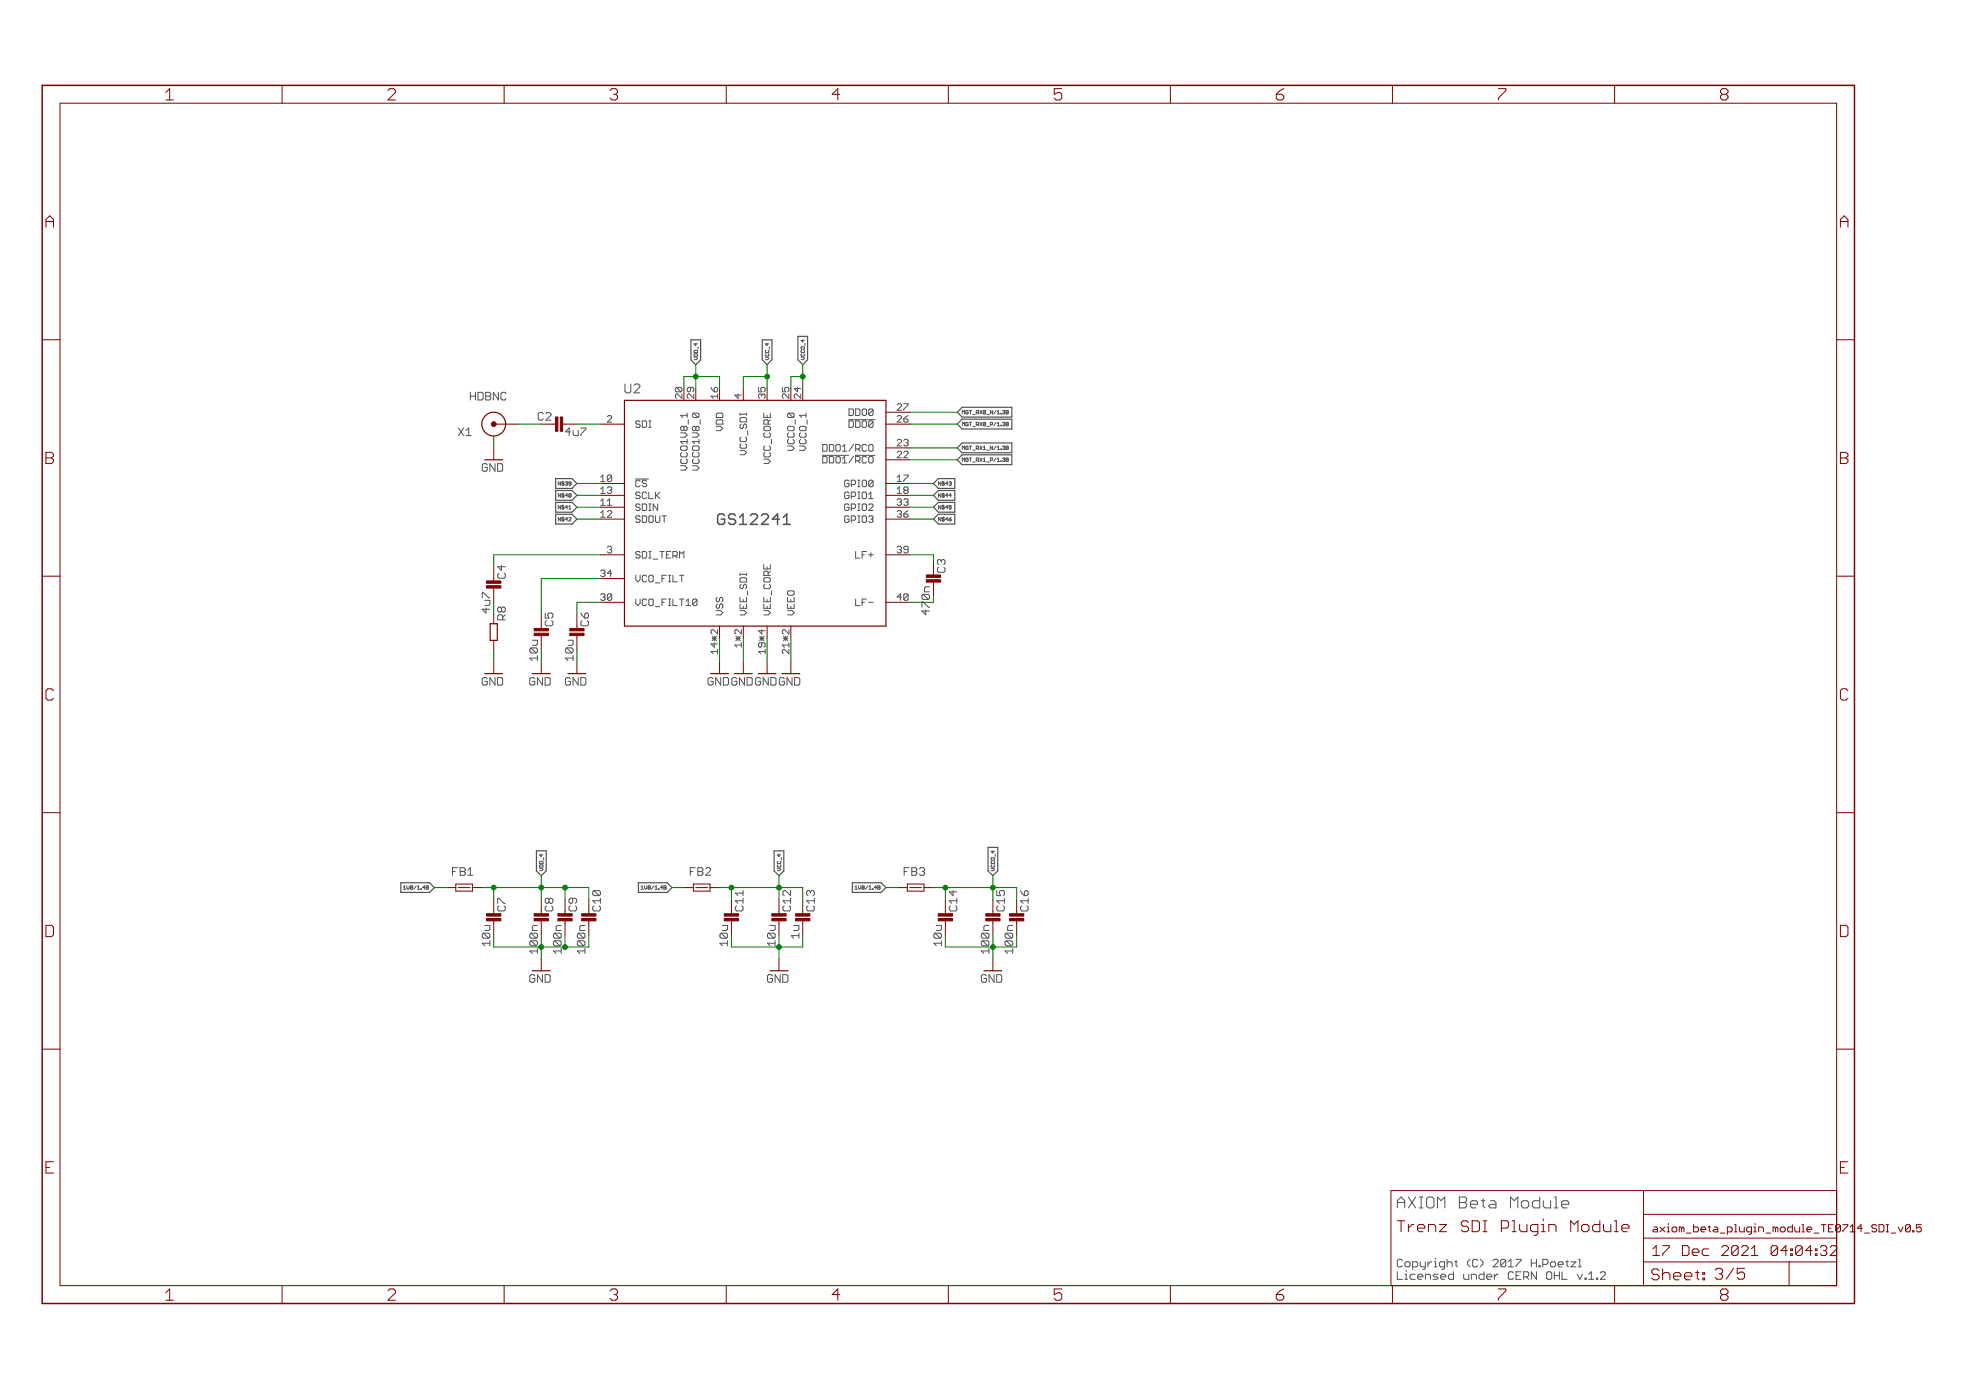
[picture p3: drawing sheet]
<svg xmlns="http://www.w3.org/2000/svg" width="420mm" height="297mm" viewBox="0 0 420 297" stroke-linecap="round" stroke-linejoin="round" font-family="sans-serif">
<g fill="none" stroke="#505050" stroke-width=".21">
<path d="M148.3 75.7l.6-.1 .2 .5h-.8zM148.3 76.3h.5l.3 .3-.3 .3h-.5M148.3 75l.6-.1 .2 .5h-.8zM148.7 73.4v.5l-.4-.4h.8M149.2 74.1v.5M163.6 76.3h.5l.2 .3-.2 .3h-.5M163.7 75.6l-.1 .1 .1 .4 .6-.1-.1-.4M163.7 74.9l-.1 .1 .1 .4 .6-.2-.1-.3M163.9 73.4v.5l-.3-.4h.7M164.4 74.1v.5M171.2 76.3h.5l.2 .3-.2 .3h-.5M171.3 75.6l-.1 .1 .1 .4 .6-.1-.1-.4"/>
<path d="M171.3 74.1h.5l.1 .4-.6 .1-.1-.1zM171.3 74.9l-.1 .1 .1 .4 .6-.2-.1-.3M171.6 72.6v.5l-.4-.4h.7M172 73.4v.5M98 91.5l1.1 1.6M99.1 91.5l-1.1 1.6M100.5 83.8v1.7M100.5 84.7h1.1M103.6 99.9h.5M103.9 99.1h-.6l-.2 .3v1l.2 .3h.6M115.8 88.2h-.5l-.3 .2v1.1l.3 .3h.5M121.6 91.5l-.8 .8h1.1"/>
<path d="M129.8 89l.2-.2h.5l.2 .2M130.7 89.3l-.9 .9h.9M133.6 82.1v1.5l.3 .3h.6M135.9 91.1l.2 .2h.5l.2-.2M136.8 90.2l-.2-.3h-.5l-.2 .3 .2 .4h.5l.2 .3M144.6 85.1l-.3-.2v-.5l.3-.2h.2l.9 .9M144.6 82.8l.9 .9h-.9l-.3-.2v-.5zM144.6 82.8h.9M145.5 99.5h.9M145.5 93.4h.9M145.5 92.5h.9M145.7 98.1l-.2 .2v.5l.2 .2h.9"/>
<path d="M145.7 96.7l-.2 .2v.5l.2 .2h.9M146.2 91.3l-.3-.2-.4 .2v.5l.2 .2 .5-.2M146.6 95.3h-.9l-.2 .2v.5l.2 .2h.9M146.9 94.4h-1.4l.4 .4M146.9 88.8h-1.4l.4 .4M147.3 84.2l1 .9M152 82.8l.7 .9M153.1 92h.9M153.1 91.1h.9M153.4 84.7h-1.4l.4 .4M154.2 89.7h-.9l-.2 .2v.7h1.4M154.2 88.3h-.9l-.2 .2v.7h1.4"/>
<path d="M158.2 88.3v.5M158.2 97.2h.9M158.2 96.2h.9M158.2 88.5h1.4M158.4 90.6l-.2 .3v.4l.2 .3 .5-.3M158.4 93.4l-.2 .3v.4l.2 .3h.9M158.4 94.8l-.2 .3v.4l.2 .3h.9M158.4 84.4h-1.4l.7 .7M159.3 89.2h-.9l-.2 .3v.6h1.4M162.1 82.8v.9h.7l-.2-.4 .2-.5M162.8 84.4l-.2-.2-.5 .2v.5l.2 .2M163.2 99h1"/>
<path d="M163.2 88.3v.9h1.4M163.2 98.1h1M163.5 95.3l-.3 .2v.5l.3 .2h.9M163.5 92.5l-.3 .2v.5l.3 .2h.9M163.5 96.7l-.3 .2v.5l.3 .2h.9M163.9 89.7h-.4l-.3 .2v.7h1.4M164.4 91.1h-.9l-.3 .2v.5l.3 .2h.9M167.2 82.8v.9h.7l-.2-.4 .2-.5M167.4 85.1l-.2-.2v-.5l.2-.2h.3l.9 .9M168.3 95.3h.9M168.3 96.2h.9M168.6 88.3l.9 .9h-.9l-.3-.2v-.5z"/>
<path d="M168.6 88.3h.9M168.6 92.5l-.3 .2v.5l.3 .2h.9M168.6 93.9l-.3 .2v.5l.3 .2h.9M169.5 91.1h-.9l-.3 .2v.5l.3 .2h.9M169.7 83h1.4M170.2 84.2l.9 .9M175.8 97.3h5.6M176.5 95h-.7v1.4h.7M176.5 97.5h-.7v1.4h.7M181.4 89.7h5.6M182.2 89.9h-.8v1.4h.8M182.2 87.4h-.8v1.4h.8"/>
<path d="M182.8 97.3h4.2M191.7 89l.3-.2h.4l.3 .2M191.7 86.5l.3-.2h.4l.3 .2M191.7 96.7l.3-.3h.4l.3 .3M191.7 94.1l.3-.2h.4l.3 .2M192.7 89.3l-1 .9h1M192.7 86.7l-1 1h1M192.7 94.4l-1 .9h1M192.7 96.9l-1 .9h1M205.7 88.5v-.8l.2 .3 .2-.3v.8M205.7 91v-.7l.2 .2 .2-.2v.7M205.7 96.1v-.8l.2 .3 .2-.3v.8"/>
<path d="M205.7 98.6v-.7l.2 .2 .2-.2v.7M206.7 90.6h.2M206.7 88.1h.2M206.7 95.7h.2M206.7 98.2h.2M206.9 95.5l-.1-.2-.4 .2 .1 .6 .4-.2M206.9 98l-.1-.1-.4 .1 .1 .6 .4-.1M206.9 87.8l-.1-.1-.4 .1 .1 .7 .4-.2M206.9 90.4l-.1-.1-.4 .1 .1 .6 .4-.1M119.8 103v.7l-.5-.7v.7M119.8 105.5v.7l-.5-.7v.7M119.8 108v.8l-.5-.8v.8"/>
<path d="M119.8 110.6v.7l-.5-.7v.7M120.1 103.6l.1 .1 .3-.1M120.1 106.1l.1 .1 .3-.1M120.1 108.6l.1 .2 .3-.2M120.1 111.2l.1 .1 .3-.1M120.3 102.8v1M120.3 105.4v1M120.3 107.9v1M120.3 110.4v1M120.5 110.7l-.1-.1-.3 .1 .1 .2 .3 .2M120.5 103.1l-.1-.1-.3 .1 .1 .2 .3 .1M120.5 105.6l-.1-.1-.3 .1 .1 .3 .3 .1"/>
<path d="M120.5 108.2l-.1-.2-.3 .2 .1 .2 .3 .1M128.4 102l.4-.5v1.4M128.4 104.5l.4-.4v1.4M128.4 107.1l.4-.5v1.4M128.4 109.6l.4-.5v1.4M128.4 102.9h.9M128.4 110.5h.9M128.4 105.5h.9M128.4 108h.9M129.8 117l.2-.3h.5l.2 .3M129.8 117.9l.2 .3h.5l.2-.3M130.3 117.5h.2"/>
<path d="M130.5 117.5l.2 .2M130.7 117.2l-.2 .3M135.8 102.4h2.8M135.9 111.4l.2 .2h.5l.2-.2M135.9 106.3l.2 .3h.5l.2-.3M135.9 108.9l.2 .2h.5l.2-.2M135.9 119l.2 .3h.5l.2-.3M136.8 102.8l-.2-.2h-.5l-.2 .2v1l.2 .2h.5l.2-.2M136.8 105.4l-.2-.2h-.5l-.2 .2 .2 .5h.5l.2 .2M136.8 107.9l-.2-.2h-.5l-.2 .2 .2 .5h.5l.2 .2M136.8 110.5l-.2-.3h-.5l-.2 .3 .2 .4h.5l.2 .3M136.8 118.1l-.2-.2h-.5l-.2 .2 .2 .5h.5l.2 .2"/>
<path d="M145.5 100.5h.9M181 110.9h.4M181 103.3h.4M181 105.9h.4M181 108.4h.4M181.4 102.8l-.2-.2h-.5l-.2 .2v1l.2 .2h.5l.2-.2M181.4 110.5l-.2-.3h-.5l-.2 .3v.9l.2 .2h.5l.2-.2M181.4 105.4l-.2-.2h-.5l-.2 .2v.9l.2 .3h.5l.2-.3M181.4 107.9l-.2-.2h-.5l-.2 .2v1l.2 .2h.5l.2-.2M182.9 117.9v1.4h.9M191.7 102.9h1M191.7 109.4l.3-.3h.4l.3 .3"/>
<path d="M191.7 110.3l.3 .2h.4l.3-.2M191.7 102l.5-.5v1.4M191.7 104.5l.5-.4v1.4M191.7 105.5h1M191.7 106.8l.3-.2h.4l.3 .2M191.7 107.8l.3 .2h.4l.3-.2M191.7 117l.3-.3h.4l.3 .3M191.7 117.9l.3 .3h.4l.3-.3M192.2 109.8h.2M192.2 107.3h.2M192.2 117.5h.2M192.4 109.8l.3 .3"/>
<path d="M192.4 107.3l.3 .2M192.4 117.5l.3 .2M192.7 109.6l-.3 .2M192.7 107.1l-.3 .2M192.7 117.2l-.3 .3M200.9 119.6h-.3l-.3 .2v.6l.3 .2M201.1 103v.7l-.5-.7v.7M201.1 105.5v.7l-.5-.7v.7M201.1 108v.8l-.5-.8v.8M201.1 110.6v.7l-.5-.7v.7M201.3 103.6l.1 .1 .4-.1M201.3 106.1l.1 .1 .4-.1"/>
<path d="M201.3 108.6l.1 .2 .4-.2M201.3 111.2l.1 .1 .4-.1M201.6 102.8v1M201.6 105.4v1M201.6 107.9v1M201.6 110.4v1M201.8 110.7l-.1-.1-.4 .1 .1 .2 .4 .2M201.8 103.1l-.1-.1-.4 .1 .1 .2 .4 .1M201.8 105.6l-.1-.1-.4 .1 .1 .3 .4 .1M201.8 108.2l-.1-.2-.4 .2 .1 .2 .4 .1M103.1 127.7v-1h.2l1.1 1M104.7 130.2h-1.6l.8 .8"/>
<path d="M106.4 131.6v.9h1.6M106.6 122.5l-.2 .2v.6l.2 .3h1.1M108 121.1h-1.6l.8 .8M113.2 138.7l.3-.2 1.1 1h-1.1l-.3-.2zM113.5 138.5h1.1M116.5 131v1.1h.8M116.8 132.6l-.3 .3v.6l.3 .2h1.1M120.8 138.7l.3-.2 1.1 1h-1.1l-.3-.2zM121.1 138.5h1.1M124.1 131l.3 .6 .5 .5M124.4 132.6l-.3 .3v.6l.3 .2h1.1M128.4 122l.2-.2h.5l.2 .2-.2 .5"/>
<path d="M128.4 127.1l.2-.2h.5l.2 .2-.2 .5M128.8 127.6h.3M128.8 122.5h.3M129.1 122.5l.2 .2-.2 .5h-.5l-.2-.2M129.1 127.6l.2 .2-.2 .5h-.5l-.2-.2M135.9 122.9v1l.4 .4 .5-.4M135.9 128v.9l.4 .5 .5-.5M152.2 136l.9 .9M152.2 136.4h.9M152.2 135.5l-.2-.2v-.5l.2-.2h.2l1 .9M153.1 131.4h.9M153.1 130.5h.9"/>
<path d="M153.1 136l-.9 .9M153.3 127.7l-.2 .2v.5l.2 .2 .5-.2M153.3 129.1l-.2 .2v.5l.2 .2 .5-.2M153.4 137.6h-1.4l.7 .7M153.4 139.2h-1.4l.4 .5M157.3 136.4h.9M157.3 135.5l-.3-.2v-.5l.3-.2h.2l.9 .9M157.3 136l.9 .9M158.2 131.4h.9M158.2 130.5h.9M158.2 129.1v.9h1.4M158.2 127.7v.9h1.4"/>
<path d="M158.2 122.5v.5M158.2 122.7h1.4M158.2 136l-.9 .9M158.4 124.9l-.2 .2v.5l.2 .2 .5-.2M158.4 137.8h-1.4l.5 .5M159.3 123.4h-.9l-.2 .3v.7h1.4M162.3 136.4h1M162.3 136l1 .9M163.2 131.4h1M163.2 130.5h1M163.2 129.1v.9h1.4M163.2 127.7v.9h1.4"/>
<path d="M163.2 120.6v1h1.4M163.3 137.4h-1l-.2 .2v.5l.2 .2 .5-.2M163.3 136l-1 .9M163.5 124.9l-.3 .2v.5l.3 .2h.9M163.5 139.2h-1.4l.5 .5M163.5 134.8h-1.4l.7 .7M163.9 122h-.4l-.3 .3v.7h1.4M164.4 123.4h-.9l-.3 .3v.4l.3 .3h.9M167.4 136.4h1M167.4 135.5l-.2-.2v-.5l.2-.2h.3l.9 .9M167.4 136l1 .9M167.4 139.7l-.2-.2v-.5l.2-.2h.3l.9 .9"/>
<path d="M168.3 131.4h.9M168.3 130.5h.9M168.3 129.1v.9h1.4M168.3 127.7v.9h1.4M168.4 136l-1 .9M168.6 137.8h-1.4l.5 .5M169.5 126.3h-.9l-.3 .2v.5l.3 .2h.9M182.9 128v1.4h.9M184.3 128.7h.4M185.2 128h-.9v1.4M185.7 128.7h.9M192.7 127.6h-1l.7-.7v1.4"/>
<path d="M197 129.8v-1.1h.3l1.1 1.1M197.3 127l1.1 1.1h-1.1l-.3-.3v-.5zM197.3 127h1.1M198.6 130.6h-1.6l.8 .8M200.6 121.2l-.3 .3v.5l.3 .3h1.1M103.6 145.6h.5M103.9 144.8h-.6l-.2 .3v1.1l.2 .2h.6M113.8 145.6h.5M114 144.8h-.5l-.3 .3v1.1l.3 .2h.5M114.9 140.6h-1.7l.6 .6M120.8 146.2l.3 .2h.5M121.4 145.6h.5"/>
<path d="M121.6 144.8h-.5l-.3 .3M122.5 140.6h-1.7l.6 .6M151.8 145.6h.6M152.1 144.8h-.5l-.3 .3v1.1l.3 .2h.5M86.2 189.5l.3-.2v.7M86.2 190h.5M87 189.3v.5l.2 .2 .3-.2v-.5M87.8 189.7l-.1 .2 .4 .1M87.8 189.7h.3M88.1 189.3l-.4 .1 .1 .3M96.7 186.2h.6M97.8 185.4h-1.1v1.6"/>
<path d="M103.1 199.7l.2-.3 1.1 1.1h-1.1l-.2-.3zM103.3 199.4h1.1M106.4 193v-1h.2l1.1 1M106.6 193.6l-.2 .3v.5l.2 .3h1.1M113.2 199.7l.3-.3 1.1 1.1h-1.1l-.3-.3zM113.5 199.4h1.1M115.3 185.6h.5l.3 .2-.3 .3h-.5M115.3 184.9l.6-.1 .2 .5h-.8zM115.3 184.2l.6-.1 .2 .5h-.8zM115.7 182.6v.4l-.4-.3h.8M116.2 183.3v.5M116.8 193.6l-.3 .3v.5l.3 .3h1.1"/>
<path d="M117.1 192h-.3l-.3 .2v.6l.3 .2h.3M118.3 199.7l.3-.3 1.1 1.1h-1.1l-.3-.3zM118.6 199.4h1.1M121.9 193.6l-.3 .3v.5l.3 .3h1.1M123 192h-1.1l-.3 .2v.6l.3 .2h.3M123.4 199.7l.3-.3 1 1.1h-1l-.3-.3zM123.7 199.4h1M126.7 190.6l.3-.3 1 1.1h-1l-.3-.3zM127 193.6l-.3 .3v.5l.3 .3h1M127 190.3h1M128.3 192.5h-1.6l.5 .5M137 190h.5"/>
<path d="M137 189.5l.2-.2v.7M137.8 189.3v.5l.2 .2 .2-.2v-.5M138.6 189.7l-.1 .2 .4 .1M138.6 189.7h.3M138.9 189.3l-.4 .1 .1 .3M147.5 186.2h.5M148.6 185.4h-1.1v1.6M153.9 199.7l.2-.3 1.1 1.1h-1.1l-.2-.3zM154.1 199.4h1.1M157.4 193.6l-.2 .3v.5l.2 .3h1.1M158.8 192.5h-1.6l.5 .5M158.8 190.9h-1.6l.5 .5"/>
<path d="M164 199.7l.3-.3 1.1 1.1h-1.1l-.3-.3zM164.3 199.4h1.1M166.1 185.6h.5l.3 .2-.3 .3h-.5M166.2 184.1l-.1 .1 .1 .4h.5l.2-.2-.2-.3M166.2 184.8l-.1 .1 .1 .4 .7-.1-.2-.4M166.5 182.6v.4l-.4-.3h.8M167 183.3v.5M167.6 193.6l-.3 .3v.5l.3 .3h1.1M167.9 190.3h-.3l-.3 .3v.5l.3 .3M169 192.5h-1.7l.6 .5M170.7 199.9h-1.6l.5 .6M172.7 193.6l-.3 .3v.5l.3 .3h1.1"/>
<path d="M172.9 190.3h-.2l-.3 .3v.5l.3 .3M174 192.5h-1.6l.5 .5M182.7 190h.5M182.7 189.5l.3-.2v.7M183.5 189.3v.5l.2 .2 .3-.2v-.5M184.3 189.7l-.1 .2 .4 .1M184.3 189.7h.3M184.6 189.3l-.4 .1 .1 .3M193.2 186.2h.6M194.3 185.4h-1.1v1.6M199.6 199.7l.2-.3 1.1 1.1h-1.1l-.2-.3zM199.8 199.4h1.1"/>
<path d="M203.1 193.6l-.2 .3v.5l.2 .3h1.1M204.5 192.5h-1.6l.5 .5M204.5 190.6h-1.6l.8 .8M209.7 199.7l.3-.3 1.1 1.1h-1.1l-.3-.3zM210 199.4h1.1M211.8 185.6h.5l.3 .2-.3 .3h-.5M211.9 184.8l-.1 .1 .1 .4h.5v-.5M211.9 183.3h.5l.2 .4-.7 .1-.1-.1zM211.9 184.1l-.1 .1 .1 .4h.5v-.5M212.2 181.8v.5l-.4-.4h.8M212.7 182.6v.4M213 190.3v1.1h.8"/>
<path d="M213.3 193.6l-.3 .3v.5l.3 .3h1.1M214.7 192.5h-1.7l.6 .5M214.8 199.7l.3-.3 1.1 1.1h-1.1l-.3-.3zM215.1 199.4h1.1M218.1 190.3l.3 .6 .5 .5M218.4 193.6l-.3 .3v.5l.3 .3h1.1M219.7 192.5h-1.6l.6 .5M104.7 201.6h-1.6l.5 .5M113.2 201.3l.3-.3 1.1 1.1h-1.1l-.3-.3zM113.5 201h1.1M113.8 209.1h.5M114 208.3h-.5l-.3 .3v1l.3 .3h.5"/>
<path d="M114.9 203.2h-1.7l.6 .6M118.3 201.3l.3-.3 1.1 1.1h-1.1l-.3-.3zM118.6 201h1.1M119.9 203.2h-1.6l.6 .6M123.4 201.3l.3-.3 1 1.1h-1l-.3-.3zM123.7 201h1M125 203.2h-1.6l.5 .6M155.5 201.6h-1.6l.5 .5M164.5 209.1h.6M164.8 208.3h-.5l-.3 .3v1l.3 .3h.5M165.7 201.6h-1.7l.5 .5M201.2 201.6h-1.6l.5 .5"/>
<path d="M210 201l1.1 1.1h-1.1l-.3-.3v-.5zM210 201h1.1M210.3 209.1h.5M210.5 208.3h-.5l-.3 .3v1l.3 .3h.5M211.3 203.2h-1.6l.6 .6M215.1 201l1.1 1.1h-1.1l-.3-.3v-.5zM215.1 201h1.1M216.4 203.2h-1.6l.5 .6M298.6 257h1.6M299.4 255.8l-.8 .8v1.5M298.6 271.8v1.6h1.1M299.4 269.1h-.5l-.3 .3v1.1l.3 .2h.5"/>
<path d="M335.7 269.6h1.1l-1.1 1.1M337.4 269.1h.2v1.6M341.2 273.1h.3v.3h-.3zM342 272l.3-.2h.5l.3 .2v.3l-1.1 1.1h1.1"/>
</g>
<path d="M153.7 109.8l-.3 .4v1.5l.3 .4" fill="none" stroke="#505050" stroke-width=".32"/>
<g fill="none" stroke="#505050" stroke-width=".25">
<path d="M147.7 72.6h2v4.3l-1 1-1-1zM162.9 72.6h2.1v4.3l-1.1 1-1-1zM170.5 71.9h2.1v5l-1 1-1.1-1zM205.6 87h10.6v2.1h-10.6l-1-1zM205.6 89.6h10.6v2.1h-10.6l-1-1.1zM205.6 94.7h10.6v2.1h-10.6l-1-1.1zM205.6 97.2h10.6v2.1h-10.6l-1-1zM118.7 102.3h3.6l1 1-1 1.1h-3.6zM118.7 104.8h3.6l1 1.1-1 1h-3.6zM118.7 107.4h3.6l1 1-1 1.1h-3.6zM118.7 109.9h3.6l1 1-1 1.1h-3.6zM199.5 103.3l1-1h3.5v2.1h-3.5z"/>
<path d="M199.5 105.9l1-1.1h3.5v2.1h-3.5zM199.5 108.4l1-1h3.5v2.1h-3.5zM199.5 110.9l1-1h3.5v2.1h-3.5zM85.7 188.6h6.1l1 1.1-1 1h-6.1zM114.6 181.8h2.1v4.3l-1 1-1.1-1zM136.4 188.6h6.2l1 1.1-1 1h-6.2zM165.4 181.8h2.1v4.3l-1 1-1.1-1zM182.2 188.6h6.1l1 1.1-1 1h-6.1zM211.2 181.1h2v5l-1 1-1-1z"/>
</g>
<g fill="none" stroke="#800000" stroke-width=".21">
<path d="M36.3 18.9l-.8 .8M60.3 18.2v3.9M84.1 18.9h-.8l-.4 .4M84.5 19.7l-1.6 1.7h1.6M107.7 18.2v3.9M131.6 18.9h-.8l-.4 .4M155.2 18.2v3.9M179 18.9l-1.2 1.3h1.7M202.7 18.2v3.9M226.9 18.9h-1.6v1.3l.8-.5M250.1 18.2v3.9M273.6 19.3l-.8 .9"/>
<path d="M297.6 18.2v3.9M320.2 18.9h1.6M321.8 19.3l-1.6 1.7v.4M345.1 18.2v3.9M368.9 18.9h-.8l-.4 .4v.4l.4 .5M12.8 22.1h379.7v252.6h-379.7zM35.5 21.4h1.6M130.4 21l.4 .4h.8M225.3 21l.4 .4h.8M272.8 20.2v.8l.4 .4h.8M272.8 20.2h1.2M368.1 20.2l-.4 .4v.4l.4 .4h.8"/>
<path d="M368.1 20.2h.8M9.8 47.3h1.6M10.6 46.1l-.8 .8v1.6M393.3 47.3h1.6M394.1 46.1l-.8 .8v1.6M9 72.6h3.8M392.5 72.6h3.8M9.8 97.9h1.2M11 96.7h-1.2v2.4h1.2M105.5 90.6h5.1M105.5 95.7v2.6M115.7 90.6h2.5"/>
<path d="M120.2 90.6h3.1M128.4 90.6h5.1M158.9 83v2.6M189.3 90.6h5.1M189.3 88.1h5.1M189.3 95.7h5.1M189.3 98.3h5.1M393.3 97.9h1.2M394.5 96.7h-1.2v2.4h1.2M128.4 103.3h5.1M128.4 110.9h5.1M128.4 105.9h5.1"/>
<path d="M128.4 108.4h5.1M128.4 118.6h5.1M189.3 103.3h5.1M189.3 110.9h5.1M189.3 105.9h5.1M189.3 108.4h5.1M189.3 118.6h5.1M199.5 119.8v3.1M9 123.1h3.8M105.5 121.1v3M105.5 131.3v2M105.5 136.8v2.1"/>
<path d="M115.7 131.3v3M123.3 131.3v3M128.4 128.7h5.1M128.4 123.6h5.1M189.3 128.7h5.1M392.5 123.1h3.8M10.2 147.2l-.4 .4v1.6l.4 .4M105.5 141.4v2.6M115.7 141.4v2.6M123.3 141.4v2.6M153.8 141.4v2.6M158.9 141.4v2.6"/>
<path d="M163.9 141.4v2.6M169 141.4v2.6M393.7 147.2l-.4 .4v1.6l.4 .4M9 173.7h3.8M392.5 173.7h3.8M11 197.7h-1.2v2.5h1.2M95.4 189.7h2M97.4 188.9h3.6v1.5h-3.6zM97.9 189.7h2.6M101 189.7h2M105.5 192.2v3.1M115.7 192.2v3.1"/>
<path d="M120.8 192.2v3.1M125.8 192.2v3.1M146.2 189.7h2M148.2 188.9h3.5v1.5h-3.5zM148.7 189.7h2.5M151.7 189.7h2.1M156.3 192.2v3.1M166.5 192.2v3.1M171.6 192.2v3.1M191.9 189.7h2M193.9 188.9h3.6v1.5h-3.6zM194.4 189.7h2.6"/>
<path d="M197.5 189.7h2M202 192.2v3.1M212.2 192.2v3.1M217.3 192.2v3.1M394.5 197.7h-1.2v2.5h1.2M115.7 204.9v2.6M166.5 204.9v2.6M212.2 204.9v2.6M9 224.2h3.8M392.5 224.2h3.8M9.8 249.5h.8M11.4 248.3h-1.6v2.4h1.6"/>
<path d="M351.2 254.4v20.3M351.2 259.5h41.3M392.5 254.4h-95.2v20.3M393.3 249.5h.8M394.9 248.3h-1.6v2.4h1.6M35.5 277.9h1.6M36.3 275.4l-.8 .8M60.3 274.7v3.9M84.1 275.4h-.8l-.4 .4M84.5 276.2l-1.6 1.7h1.6M107.7 274.7v3.9M130.4 277.5l.4 .4h.8"/>
<path d="M131.6 275.4h-.8l-.4 .4M155.2 274.7v3.9M179 275.4l-1.2 1.2h1.7M202.7 274.7v3.9M225.3 277.5l.4 .4h.8M226.9 275.4h-1.6v1.2l.8-.4M250.1 274.7v3.9M272.8 276.6v.9l.4 .4h.8M272.8 276.6h1.2M273.6 275.8l-.8 .8M297.6 274.7v3.9M298.6 260.9h1.6"/>
<path d="M320.2 275.4h1.6M321.8 275.8l-1.6 1.7v.4M345 260.9h.4v2.3M345 263.2h.8M345.1 274.7v3.9M346.6 262.4h1.5v-.4l-.4-.3h-.7l-.4 .3v.8l.4 .4h.7M351.2 269.7h41.3M351.2 264.6h41.3M353 273.1l.4 .4h.8M353.2 268.3h1.4M353.5 262.2h.5M353.9 266.2l-.7 .7"/>
<path d="M354.2 271.2h-.8l-.4 .3v.4l.4 .4h.8M354.2 262.7h-.7l-.3 .3 .3 .2h.7M368.1 276.6l-.4 .5v.4l.4 .4h.8M368.1 276.6h.8M368.9 275.4h-.8l-.4 .4v.4l.4 .4M382.4 269.7v5M391.5 266.2h.7l.3 .4M392.5 266.9l-1.4 1.4h1.4M408.8 263h.2v.2h-.2M410.6 261.7h-1v.8l.7-.3 .3 .3v.5l-.3 .2h-.5l-.2-.2"/>
</g>
<path d="M9 18.2h387.3v260.4h-387.3z" fill="none" stroke="#800000" stroke-width=".32"/>
<g fill="none" stroke="#800000" stroke-width=".25">
<path d="M103.6 98.3h3.8M133.5 85.6h55.8v48.2h-55.8zM104.8 133.3h1.5v3.5h-1.5zM103.6 144h3.8M113.8 144h3.8M121.4 144h3.8M151.9 144h3.8M113.8 207.5h3.8M164.6 207.5h3.8M210.3 207.5h3.8"/>
<circle cx="105.5" cy="90.6" r="2.54"/>
</g>
<g fill="#800000" stroke="#800000" stroke-width=".21">
<path d="M198 123.9h3v.5h-3z"/>
<path d="M198 122.9h3v.5h-3z"/>
<path d="M121.8 135.3h3v.5h-3z"/>
<path d="M121.8 134.3h3v.5h-3z"/>
<path d="M114.2 135.3h3v.5h-3z"/>
<path d="M114.2 134.3h3v.5h-3z"/>
<path d="M104 125.2h3v.5h-3z"/>
<path d="M104 124.1h3v.6h-3z"/>
<path d="M119.7 89.1h.5v3.1h-.5z"/>
<path d="M118.7 89.1h.5v3.1h-.5z"/>
<path d="M210.7 196.3h3v.5h-3z"/>
<path d="M210.7 195.3h3v.5h-3z"/>
<path d="M215.8 196.3h3v.5h-3z"/>
<path d="M215.8 195.3h3v.5h-3z"/>
<path d="M200.5 196.3h3.1v.5h-3.1z"/>
<path d="M200.5 195.3h3.1v.5h-3.1z"/>
<path d="M165 196.3h3v.5h-3z"/>
<path d="M165 195.3h3v.5h-3z"/>
<path d="M170 196.3h3.1v.5h-3.1z"/>
<path d="M170 195.3h3.1v.5h-3.1z"/>
<path d="M154.8 196.3h3v.5h-3z"/>
<path d="M154.8 195.3h3v.5h-3z"/>
<path d="M114.2 196.3h3v.5h-3z"/>
<path d="M114.2 195.3h3v.5h-3z"/>
<path d="M119.2 196.3h3.1v.5h-3.1z"/>
<path d="M119.2 195.3h3.1v.5h-3.1z"/>
<path d="M104 196.3h3v.5h-3z"/>
<path d="M104 195.3h3v.5h-3z"/>
<path d="M124.3 196.3h3.1v.5h-3.1z"/>
<path d="M124.3 195.3h3.1v.5h-3.1z"/>
</g>
<circle cx="105.5" cy="90.6" r=".51" fill="#800000" stroke="#800000" stroke-width=".21"/>
<g fill="none" stroke="#008000" stroke-width=".21">
<path d="M148.7 77.9v5.1M163.9 77.9v5.1M171.6 77.9v5.1M105.5 93.2v2.5M110.6 90.6h5.1M123.3 90.6h5.1M146.2 83v-2.5h7.6v2.5M163.9 80.5h-5v2.5M171.6 80.5h-2.6v2.5M194.4 90.6h10.2M194.4 88.1h10.2M194.4 95.7h10.2"/>
<path d="M194.4 98.3h10.2M123.3 103.3h5.1M123.3 105.9h5.1M123.3 108.4h5.1M123.3 110.9h5.1M128.4 118.6h-22.9v2.5M194.4 118.6h5.1v1.2M194.4 103.3h5.1M194.4 105.9h5.1M194.4 108.4h5.1M194.4 110.9h5.1M105.5 138.9v2.5"/>
<path d="M128.4 123.6h-12.7v7.7M128.4 128.7h-5.1v2.6M153.8 136.3v5.1M158.9 136.3v5.1M163.9 136.3v5.1M169 136.3v5.1M194.4 128.7h5.1M92.8 189.7h2.6M103 189.7h22.8v2.5M105.5 189.7v2.5M115.7 187.1v5.1M120.8 189.7v2.5"/>
<path d="M143.6 189.7h2.6M153.8 189.7h17.8v2.5M156.3 189.7v2.5M166.5 187.1v5.1M171.6 199.8v2.6h-15.3M189.3 189.7h2.6M199.5 189.7h17.8v2.5M202 189.7v2.5M212.2 187.1v5.1M105.5 202.4h20.3M115.7 202.4v2.5M166.5 202.4v2.5"/>
<path d="M202 202.4h15.3M212.2 202.4v2.5"/>
</g>
<g fill="#008000" stroke="#008000" stroke-width=".21">
<circle cx="166.5" cy="202.4" r=".51"/>
<circle cx="171.6" cy="80.5" r=".51"/>
<circle cx="212.2" cy="189.7" r=".51"/>
<circle cx="202" cy="189.7" r=".51"/>
<circle cx="148.7" cy="80.5" r=".51"/>
<circle cx="115.7" cy="189.7" r=".51"/>
<circle cx="105.5" cy="189.7" r=".51"/>
<circle cx="120.8" cy="189.7" r=".51"/>
<circle cx="163.9" cy="80.5" r=".51"/>
<circle cx="166.5" cy="189.7" r=".51"/>
<circle cx="156.3" cy="189.7" r=".51"/>
</g>
<g font-size="3.7" fill="#800000">
<text x="36.9" y="21.4">1</text>
<text x="84.4" y="21.4">2</text>
<text x="131.8" y="21.4">3</text>
<text x="179.3" y="21.4">4</text>
<text x="226.8" y="21.4">5</text>
<text x="274.2" y="21.4">6</text>
<text x="321.7" y="21.4">7</text>
<text x="369.1" y="21.4">8</text>
<text x="11.2" y="48.6">A</text>
<text x="394.7" y="48.6">A</text>
<text x="11.2" y="99.2">B</text>
<text x="394.7" y="99.2">B</text>
<text x="11.2" y="149.7">C</text>
<text x="394.7" y="149.7">C</text>
<text x="11" y="200.2">D</text>
<text x="394.5" y="200.2">D</text>
<text x="36.9" y="277.9">1</text>
<text x="84.4" y="277.9">2</text>
<text x="131.8" y="277.9">3</text>
<text x="179.3" y="277.9">4</text>
<text x="226.8" y="277.9">5</text>
<text x="274.2" y="277.9">6</text>
<text x="321.7" y="277.9">7</text>
<text x="369.1" y="277.9">8</text>
</g>
<g font-size="3.6" fill="#505050">
<text x="154.7" y="112.2">GS12241</text>
<text x="300.1" y="258.2">AXIOM Beta Module</text>
</g>
<g font-size="3.6" fill="#800000">
<text x="300.1" y="263.3">Trenz SDI Plugin Module</text>
<text x="354.4" y="273.6">Sheet: 3/5</text>
</g>
<g font-size="3.2" fill="#800000">
<text x="354.7" y="268.4">17 Dec 2021</text>
<text x="376.3" y="268.4">04:04:33</text>
</g>
<text font-size="2.9" fill="#505050" x="135" y="84">U2</text>
<g font-size="2.5" fill="#505050">
<text x="102" y="85.5">HDBNC</text>
<text x="99.4" y="93.2">X1</text>
<text x="122.3" y="93.2">4u7</text>
<text x="104.5" y="100.8">GND</text>
<text x="109.6" y="123.6" transform="rotate(-90 109.6 123.6)">C4</text>
<text x="203.6" y="122.4" transform="rotate(-90 203.6 122.4)">C3</text>
<text x="109.6" y="132.5" transform="rotate(-90 109.6 132.5)">R8</text>
<text x="119.7" y="133.8" transform="rotate(-90 119.7 133.8)">C5</text>
<text x="127.4" y="133.8" transform="rotate(-90 127.4 133.8)">C6</text>
<text x="104.5" y="146.5">GND</text>
<text x="114.7" y="146.5">GND</text>
<text x="122.3" y="146.5">GND</text>
<text x="98.2" y="187.1">FB1</text>
<text x="149" y="187.1">FB2</text>
<text x="194.7" y="187.1">FB3</text>
<text x="109.6" y="194.7" transform="rotate(-90 109.6 194.7)">C7</text>
<text x="119.7" y="194.7" transform="rotate(-90 119.7 194.7)">C8</text>
<text x="124.8" y="194.7" transform="rotate(-90 124.8 194.7)">C9</text>
<text x="129.9" y="194.7" transform="rotate(-90 129.9 194.7)">C10</text>
<text x="160.4" y="194.7" transform="rotate(-90 160.4 194.7)">C11</text>
<text x="170.5" y="194.7" transform="rotate(-90 170.5 194.7)">C12</text>
<text x="175.6" y="194.7" transform="rotate(-90 175.6 194.7)">C13</text>
<text x="206.1" y="194.7" transform="rotate(-90 206.1 194.7)">C14</text>
<text x="216.3" y="194.7" transform="rotate(-90 216.3 194.7)">C15</text>
<text x="221.3" y="194.7" transform="rotate(-90 221.3 194.7)">C16</text>
<text x="114.7" y="210">GND</text>
<text x="165.5" y="210">GND</text>
<text x="211.2" y="210">GND</text>
<text x="300.1" y="270.8">Copyright (C) 2017 H.Poetzl</text>
<text x="300.1" y="273.5">Licensed under CERN OHL v.1.2</text>
</g>
<g font-size="2.5" fill="#800000">
<text x="116.4" y="89.9">C2</text>
<text x="152.8" y="146.5">GNDGNDGNDGND</text>
<text x="172.3" y="200.5" transform="rotate(-90 172.3 200.5)">1u</text>
</g>
<g font-size="2.5" fill="#008000">
<text x="106.3" y="130.9" transform="rotate(-90 106.3 130.9)">4u7</text>
<text x="200.3" y="131.3" transform="rotate(-90 200.3 131.3)">470n</text>
<text x="116.4" y="141.1" transform="rotate(-90 116.4 141.1)">10u</text>
<text x="124.1" y="141.1" transform="rotate(-90 124.1 141.1)">10u</text>
<text x="106.3" y="202.1" transform="rotate(-90 106.3 202.1)">10u</text>
<text x="116.4" y="203.6" transform="rotate(-90 116.4 203.6)">1</text>
<text x="116.4" y="202.1" transform="rotate(-90 116.4 202.1)">00n</text>
<text x="121.5" y="203.6" transform="rotate(-90 121.5 203.6)">1</text>
<text x="121.5" y="202.1" transform="rotate(-90 121.5 202.1)">00n</text>
<text x="126.6" y="203.6" transform="rotate(-90 126.6 203.6)">100n</text>
<text x="157.1" y="202.1" transform="rotate(-90 157.1 202.1)">10u</text>
<text x="167.2" y="202.1" transform="rotate(-90 167.2 202.1)">10u</text>
<text x="202.8" y="202.1" transform="rotate(-90 202.8 202.1)">10u</text>
<text x="213" y="203.6" transform="rotate(-90 213 203.6)">1</text>
<text x="213" y="202.1" transform="rotate(-90 213 202.1)">00n</text>
<text x="218" y="203.6" transform="rotate(-90 218 203.6)">100n</text>
</g>
<g font-size="2.3" fill="#800000">
<text x="354.7" y="263.3">axiom_beta_plugin_module_TE0714</text>
<text x="396.9" y="263.3">_SDI_v0.5</text>
</g>
<g font-size="2.1" fill="#800000">
<text x="147.3" y="85.2" transform="rotate(-90 147.3 85.2)">20</text>
<text x="149.9" y="85.2" transform="rotate(-90 149.9 85.2)">29</text>
<text x="154.9" y="85.2" transform="rotate(-90 154.9 85.2)">16</text>
<text x="165.1" y="85.2" transform="rotate(-90 165.1 85.2)">35</text>
<text x="170.2" y="85.2" transform="rotate(-90 170.2 85.2)">25</text>
<text x="172.7" y="85.2" transform="rotate(-90 172.7 85.2)">24</text>
<text x="160" y="137.9" transform="rotate(-90 160 137.9)">1*2</text>
<text x="154.9" y="139.3" transform="rotate(-90 154.9 139.3)">14*2</text>
<text x="165.1" y="139.3" transform="rotate(-90 165.1 139.3)">19*4</text>
<text x="170.2" y="139.3" transform="rotate(-90 170.2 139.3)">21*2</text>
</g>
<g font-size="2.1" fill="#505050">
<text x="160" y="85.2" transform="rotate(-90 160 85.2)">4</text>
<text x="182.2" y="88.8">DDO0</text>
<text x="193.2" y="87.7">27</text>
<text x="131.3" y="90.3">2</text>
<text x="137.3" y="91.4">SDI</text>
<text x="156.1" y="92.6" transform="rotate(-90 156.1 92.6)">VDD</text>
<text x="182.2" y="91.4">DDO0</text>
<text x="193.2" y="90.3">26</text>
<text x="193.2" y="95.4">23</text>
<text x="148.4" y="100.6" transform="rotate(-90 148.4 100.6)">VCCO1V8_1</text>
<text x="161.1" y="97.1" transform="rotate(-90 161.1 97.1)">VCC_SDI</text>
<text x="166.2" y="99.5" transform="rotate(-90 166.2 99.5)">VCC_CORE</text>
<text x="171.3" y="96.5" transform="rotate(-90 171.3 96.5)">VCCO_0</text>
<text x="173.8" y="96.5" transform="rotate(-90 173.8 96.5)">VCCO_1</text>
<text x="176.8" y="96.5">DDO1/RCO</text>
<text x="176.8" y="99">DDO1/RCO</text>
<text x="193.2" y="97.9">22</text>
<text x="129.9" y="103">10</text>
<text x="129.9" y="105.5">13</text>
<text x="137.3" y="104.1">CS</text>
<text x="137.3" y="106.6">SCLK</text>
<text x="181.9" y="104.1">GPIO0</text>
<text x="181.9" y="106.6">GPIO1</text>
<text x="193.2" y="103">17</text>
<text x="193.2" y="105.5">18</text>
<text x="129.9" y="108">11</text>
<text x="129.9" y="110.6">12</text>
<text x="137.3" y="109.2">SDIN</text>
<text x="137.3" y="111.7">SDOUT</text>
<text x="181.9" y="111.7">GPIO3</text>
<text x="181.9" y="109.2">GPIO2</text>
<text x="193.2" y="110.6">36</text>
<text x="193.2" y="108">33</text>
<text x="131.3" y="118.2">3</text>
<text x="137.3" y="119.3">SDI_TERM</text>
<text x="184.3" y="119.3">LF+</text>
<text x="193.2" y="118.2">39</text>
<text x="129.9" y="123.3">34</text>
<text x="137.3" y="124.4">VCO_FILT</text>
<text x="129.9" y="128.4">30</text>
<text x="137.3" y="129.5">VCO_FILT10</text>
<text x="156.1" y="131.5" transform="rotate(-90 156.1 131.5)">VSS</text>
<text x="161.1" y="131.5" transform="rotate(-90 161.1 131.5)">VEE_SDI</text>
<text x="166.2" y="131.5" transform="rotate(-90 166.2 131.5)">VEE_CORE</text>
<text x="171.3" y="131.5" transform="rotate(-90 171.3 131.5)">VEEO</text>
<text x="193.2" y="128.4">40</text>
</g>
<g font-size="1.1" fill="#505050">
<text x="207.1" y="88.5">MGT_RX0_N/1.3B</text>
<text x="207.1" y="91">MGT_RX0_P/1.3B</text>
<text x="207.1" y="96.1">MGT_RX1_N/1.3B</text>
<text x="207.1" y="98.7">MGT_RX1_P/1.3B</text>
<text x="120.8" y="103.7">N$39</text>
<text x="120.8" y="106.3">N$40</text>
<text x="202.1" y="103.7">N$4</text>
<text x="202.1" y="106.3">N$4</text>
<text x="120.8" y="108.8">N$41</text>
<text x="120.8" y="111.3">N$42</text>
<text x="202.1" y="108.8">N$4</text>
<text x="202.1" y="111.3">N$4</text>
<text x="88.1" y="190.1">1V8/1.4B</text>
<text x="138.9" y="190.1">1V8/1.4B</text>
<text x="184.6" y="190.1">1V8/1.4B</text>
</g>
</svg>
